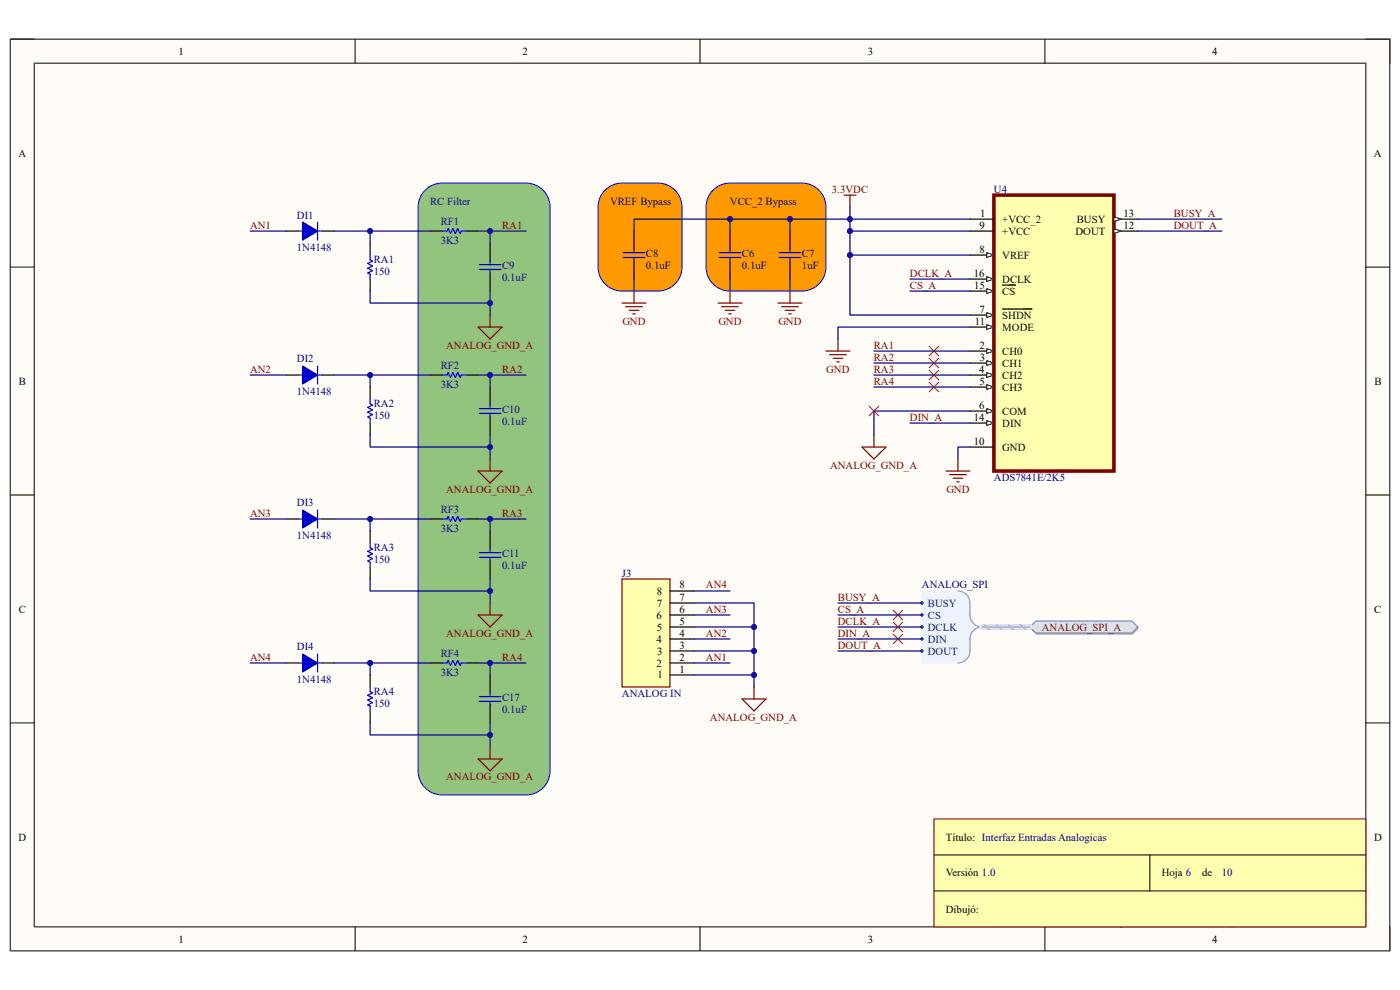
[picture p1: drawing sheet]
<svg xmlns="http://www.w3.org/2000/svg" width="297mm" height="210mm" viewBox="0 0 297 210" stroke-linecap="round" stroke-linejoin="round" font-family="sans-serif">
<path d="M2.2 8.3h292.7v193.4h-292.7z" fill-rule="evenodd" fill="#fffcf8"/>
<path d="M2.2 8.3h292.7v193.4h-292.7z" fill="none" stroke="#000" stroke-width=".21"/>
<path d="M7.3 13.4h282.5v183.2h-282.5z" fill-rule="evenodd" fill="#fffcf8"/>
<g fill="none" stroke="#000" stroke-width=".21">
<path d="M2.2 8.3h5.1M7.3 13.4h282.5v183.2h-282.5zM75.3 8.3v5.1M148.5 8.3v5.1M221.7 8.3v5.1M289.8 8.3h5.1v5.1M2.2 56.7h5.1M289.8 56.7h5.1M2.2 105h5.1M289.8 105h5.1M2.2 153.4h5.1M289.8 153.4h5.1"/>
<path d="M289.8 176.3h-89.1v20.3M75.3 196.6v5.1M148.5 196.6v5.1M200.7 183.9h89.1M200.7 191.5h89.1M200.7 194.1h89.1M213.4 183.9v7.6M221.7 196.6v5.1M251.6 191.5v5.1M264.3 183.9v7.6M294.9 196.6v5.1"/>
</g>
<path d="M89.9 40.7a5.1 5.1 0 0 1 3.9-1.9h17.8a5.1 5.1 0 0 1 5.1 5.1v119.6a5.1 5.1 0 0 1-5.1 5.1h-17.8a5.1 5.1 0 0 1-5.1-5.1v-119.6a5.1 5.1 0 0 1 1.2-3.2z" fill-rule="evenodd" fill="#93c47d"/>
<path d="M89.9 40.7a5.1 5.1 0 0 1 3.9-1.9h17.8a5.1 5.1 0 0 1 5.1 5.1v119.6a5.1 5.1 0 0 1-5.1 5.1h-17.8a5.1 5.1 0 0 1-5.1-5.1v-119.6a5.1 5.1 0 0 1 1.2-3.2z" fill="none" stroke="#00f" stroke-width=".21"/>
<path d="M128.1 40.7a5.1 5.1 0 0 1 3.9-1.9h7.6a5.1 5.1 0 0 1 5.1 5.1v12.8a5.1 5.1 0 0 1-5.1 5h-7.6a5.1 5.1 0 0 1-5.1-5v-12.8a5.1 5.1 0 0 1 1.2-3.2z" fill-rule="evenodd" fill="#f90"/>
<path d="M128.1 40.7a5.1 5.1 0 0 1 3.9-1.9h7.6a5.1 5.1 0 0 1 5.1 5.1v12.8a5.1 5.1 0 0 1-5.1 5h-7.6a5.1 5.1 0 0 1-5.1-5v-12.8a5.1 5.1 0 0 1 1.2-3.2z" fill="none" stroke="#00f" stroke-width=".21"/>
<path d="M151.6 40a5.1 5.1 0 0 1 3.3-1.2h15.2a5.1 5.1 0 0 1 5.1 5.1v12.8a5.1 5.1 0 0 1-5.1 5h-15.2a5.1 5.1 0 0 1-5.1-5v-12.8a5.1 5.1 0 0 1 1.8-3.9z" fill-rule="evenodd" fill="#f90"/>
<path d="M151.6 40a5.1 5.1 0 0 1 3.3-1.2h15.2a5.1 5.1 0 0 1 5.1 5.1v12.8a5.1 5.1 0 0 1-5.1 5h-15.2a5.1 5.1 0 0 1-5.1-5v-12.8a5.1 5.1 0 0 1 1.8-3.9z" fill="none" stroke="#00f" stroke-width=".21"/>
<path d="M198.1 173.7h91.7v22.9h-91.7z" fill-rule="evenodd" fill="#ffffb0"/>
<path d="M198.1 173.7h91.7v22.9h-91.7z" fill="none" stroke="#800000" stroke-width=".21"/>
<path d="M198.1 181.4h91.7M198.1 189h91.7M243.9 181.4v7.6" fill="none" stroke="#000" stroke-width=".21"/>
<path d="M104 51.6v3.8M104 57.9v3.8M134.5 49v3.8M134.5 55.4v3.8M154.9 49v3.8M154.9 55.4v3.8M167.6 49v3.8M167.6 55.4v3.8M104 82.1v3.8M104 88.5v3.8M104 112.6v3.9M104 119v3.8" fill="none" stroke="#000" stroke-width=".25"/>
<g fill="none" stroke="#00f" stroke-width=".25">
<path d="M101.7 57.2h4.6M101.7 56.1h4.6M104 55.4v.7M104 57.2v.7M132.2 54.6h4.6M132.2 53.6h4.6M134.5 52.8v.8M134.5 54.6v.8M152.6 54.6h4.6M152.6 53.6h4.6M154.9 52.8v.8M154.9 54.6v.8"/>
<path d="M165.3 54.6h4.6M165.3 53.6h4.6M167.6 52.8v.8M167.6 54.6v.8M101.7 87.7h4.6M101.7 86.7h4.6M104 85.9v.8M104 87.7v.8M101.7 118.2h4.6M101.7 117.2h4.6M104 116.5v.7M104 118.2v.8"/>
</g>
<g fill="none" stroke="#800000" stroke-width=".25">
<path d="M179 41.4h2.6M180.3 41.4v2.5M132 64.3h5.1M132.7 65.1h3.6M133.5 65.8h2M134.3 66.6h.5M134.5 61.7v2.6M152.3 64.3h5.1M153.1 65.1h3.5M153.8 65.8h2.1M154.6 66.6h.5M154.9 61.7v2.6"/>
<path d="M165.1 64.3h5M165.8 65.1h3.6M166.6 65.8h2M167.3 66.6h.6M167.6 61.7v2.6M175.2 74.5h5.1M176 75.2h3.6M176.8 76h2M177.5 76.8h.5M177.8 71.9v2.6M200.7 99.9h5.1M203.2 97.4v2.5"/>
<path d="M201.4 100.7h3.6M202.2 101.5h2M203 102.2h.5"/>
</g>
<path d="M197.1 73.5l2.1 2M197.1 76l2.1 2M197.1 78.5l2.1 2.1M199.2 73.5l-2.1 2M199.2 76l-2.1 2M199.2 78.5l-2.1 2.1M197.1 81.1l2.1 2M199.2 81.1l-2.1 2" fill="none" stroke="#f00" stroke-width=".21"/>
<path d="M210.9 41.4h25.4v58.5h-25.4z" fill-rule="evenodd" fill="#ffffb0"/>
<path d="M210.9 41.4h25.4v58.5h-25.4z" fill="none" stroke="#800000" stroke-width=".76"/>
<path d="M205.8 46.5h5.1M205.8 49h5.1M205.8 54.1h5.1" fill="none" stroke="#000" stroke-width=".25"/>
<path d="M209.3 53.6l1.6 .5-1.6 .5z" fill="#f8fcff"/>
<path d="M209.3 53.6l1.6 .5-1.6 .5z" fill="none" stroke="#000" stroke-width=".21"/>
<path d="M205.8 59.2h5.1" fill="none" stroke="#000" stroke-width=".25"/>
<path d="M209.3 58.7l1.6 .5-1.6 .5z" fill="#f8fcff"/>
<path d="M209.3 58.7l1.6 .5-1.6 .5z" fill="none" stroke="#000" stroke-width=".21"/>
<path d="M205.8 61.7h5.1" fill="none" stroke="#000" stroke-width=".25"/>
<path d="M209.3 61.2l1.6 .5-1.6 .6z" fill="#f8fcff"/>
<path d="M209.3 61.2l1.6 .5-1.6 .6z" fill="none" stroke="#000" stroke-width=".21"/>
<path d="M205.8 66.8h5.1M212.6 60.5h2.9" fill="none" stroke="#000" stroke-width=".25"/>
<path d="M209.3 66.3l1.6 .5-1.6 .6z" fill="#f8fcff"/>
<path d="M209.3 66.3l1.6 .5-1.6 .6z" fill="none" stroke="#000" stroke-width=".21"/>
<path d="M205.8 69.4h5.1M212.6 65.6h6.3" fill="none" stroke="#000" stroke-width=".25"/>
<path d="M209.3 68.9l1.6 .5-1.6 .5z" fill="#f8fcff"/>
<path d="M209.3 68.9l1.6 .5-1.6 .5z" fill="none" stroke="#000" stroke-width=".21"/>
<path d="M205.8 74.5h5.1" fill="none" stroke="#000" stroke-width=".25"/>
<path d="M209.3 74l1.6 .5-1.6 .5z" fill="#f8fcff"/>
<path d="M209.3 74l1.6 .5-1.6 .5z" fill="none" stroke="#000" stroke-width=".21"/>
<path d="M205.8 77h5.1" fill="none" stroke="#000" stroke-width=".25"/>
<path d="M209.3 76.5l1.6 .5-1.6 .5z" fill="#f8fcff"/>
<path d="M209.3 76.5l1.6 .5-1.6 .5z" fill="none" stroke="#000" stroke-width=".21"/>
<path d="M205.8 79.6h5.1" fill="none" stroke="#000" stroke-width=".25"/>
<path d="M209.3 79.1l1.6 .5-1.6 .5z" fill="#f8fcff"/>
<path d="M209.3 79.1l1.6 .5-1.6 .5z" fill="none" stroke="#000" stroke-width=".21"/>
<path d="M205.8 82.1h5.1" fill="none" stroke="#000" stroke-width=".25"/>
<path d="M209.3 81.6l1.6 .5-1.6 .5z" fill="#f8fcff"/>
<path d="M209.3 81.6l1.6 .5-1.6 .5z" fill="none" stroke="#000" stroke-width=".21"/>
<path d="M205.8 87.2h5.1" fill="none" stroke="#000" stroke-width=".25"/>
<path d="M209.3 86.7l1.6 .5-1.6 .5z" fill="#f8fcff"/>
<path d="M209.3 86.7l1.6 .5-1.6 .5z" fill="none" stroke="#000" stroke-width=".21"/>
<path d="M205.8 89.7h5.1" fill="none" stroke="#000" stroke-width=".25"/>
<path d="M209.3 89.2l1.6 .5-1.6 .6z" fill="#f8fcff"/>
<path d="M209.3 89.2l1.6 .5-1.6 .6z" fill="none" stroke="#000" stroke-width=".21"/>
<path d="M236.3 46.5h5.1M205.8 94.8h5.1" fill="none" stroke="#000" stroke-width=".25"/>
<path d="M236.3 46l1.5 .5-1.5 .5z" fill="#f8fcff"/>
<path d="M236.3 46l1.5 .5-1.5 .5z" fill="none" stroke="#000" stroke-width=".21"/>
<path d="M236.3 49h5.1" fill="none" stroke="#000" stroke-width=".25"/>
<path d="M236.3 48.5l1.5 .5-1.5 .5z" fill="#f8fcff"/>
<path d="M236.3 48.5l1.5 .5-1.5 .5z" fill="none" stroke="#000" stroke-width=".21"/>
<path d="M195.6 125.4h7.6l1.3 .3 1 .9 .3 1.3v3.2l.6 1.1 1.3 .8-1.3 .9-.6 1v3.2l-.3 1.3-1 .9-1.3 .3h-7.6z" fill-rule="evenodd" fill="#edf2fb"/>
<path d="M195.6 125.4h7.6l1.3 .3 1 .9 .3 1.3v3.2l.6 1.1 1.3 .8-1.3 .9-.6 1v3.2l-.3 1.3-1 .9-1.3 .3h-7.6z" fill="none" stroke="#edf2fb" stroke-width=".21"/>
<path d="M203.2 125.4a2.55 2.55 0 0 1 2.6 2.5v2.6a2.55 2.55 0 0 0 2.5 2.5 2.54 2.54 0 0 0-2.5 2.6v2.5a2.55 2.55 0 0 1-2.6 2.5" fill="none" stroke="#8f9ec9" stroke-width=".25"/>
<circle cx="195.6" cy="127.9" r=".25" fill="#003a70"/>
<circle cx="195.6" cy="127.9" r=".25" fill="none" stroke="#003a70" stroke-width=".21"/>
<circle cx="195.6" cy="130.5" r=".25" fill="#003a70"/>
<circle cx="195.6" cy="130.5" r=".25" fill="none" stroke="#003a70" stroke-width=".21"/>
<circle cx="195.6" cy="133" r=".25" fill="#003a70"/>
<circle cx="195.6" cy="133" r=".25" fill="none" stroke="#003a70" stroke-width=".21"/>
<circle cx="195.6" cy="135.6" r=".25" fill="#003a70"/>
<circle cx="195.6" cy="135.6" r=".25" fill="none" stroke="#003a70" stroke-width=".21"/>
<circle cx="195.6" cy="138.1" r=".25" fill="#003a70"/>
<circle cx="195.6" cy="138.1" r=".25" fill="none" stroke="#003a70" stroke-width=".21"/>
<path d="M219.9 132h20.4l1.2 1.3-1.2 1.2h-20.4l-1.3-1.2z" fill-rule="evenodd" fill="#bac0ca"/>
<path d="M219.9 132h20.4l1.2 1.3-1.2 1.2h-20.4l-1.3-1.2z" fill="none" stroke="#a6acb6" stroke-width=".21"/>
<path d="M218.5 133l1.3-1.3h20.3l1.3 1.3-1.3 1.3h-20.3z" fill-rule="evenodd" fill="#d5e4ff"/>
<path d="M218.5 133l1.3-1.3h20.3l1.3 1.3-1.3 1.3h-20.3z" fill="none" stroke="#71809b" stroke-width=".21"/>
<path d="M189.5 129.4l2 2.1M189.5 132l2 2M189.5 134.5l2 2.1M191.5 129.4l-2 2.1M191.5 132l-2 2M191.5 134.5l-2 2.1" fill="none" stroke="#f00" stroke-width=".21"/>
<path d="M91.2 49h2.6M98.9 49h2.5M91.2 79.6h2.6M98.9 79.6h2.5M104 143.2v3.8M104 149.5v3.9" fill="none" stroke="#000" stroke-width=".25"/>
<path d="M93.8 49h1l.3-.5 .5 1 .5-1 .5 1 .5-1 .5 1 .3-.5h1M93.8 79.6h1l.3-.5 .5 1 .5-1 .5 1 .5-1 .5 1 .3-.5h1M101.7 148.8h4.6M101.7 147.8h4.6M104 147v.8M104 148.8v.7" fill="none" stroke="#00f" stroke-width=".25"/>
<path d="M101.4 69.4h5.1l-2.5 2.5zM104 66.8v2.6M101.4 99.9h5.1l-2.5 2.6zM104 97.4v2.5M101.4 130.5h5.1l-2.5 2.5zM104 127.9v2.6M104 158.5v2.5M101.4 161h5.1l-2.5 2.5z" fill="none" stroke="#800000" stroke-width=".25"/>
<path d="M132 122.8h10.1v22.9h-10.1z" fill-rule="evenodd" fill="#ffffb0"/>
<path d="M182.9 94.8h5.1l-2.6 2.6zM185.4 92.3v2.5M132 122.8h10.1v22.9h-10.1zM157.4 148.3h5.1l-2.5 2.5zM160 145.7v2.6" fill="none" stroke="#800000" stroke-width=".25"/>
<g fill="none" stroke="#000" stroke-width=".25">
<path d="M60.7 49h2.5M68.3 49h2.6M78.5 51.6v2.5M78.5 59.2v2.5M78.5 82.1v2.5M78.5 89.7v2.6M78.5 112.6v2.6M91.2 110.1h2.6M98.9 110.1h2.5M78.5 120.3v2.5M142.1 138.1h5.1M142.1 135.6h5.1"/>
<path d="M142.1 133h5.1M142.1 130.5h5.1M142.1 127.9h5.1M142.1 125.4h5.1M78.5 143.2v2.5M78.5 150.8v2.6M91.2 140.6h2.6M98.9 140.6h2.5M142.1 143.2h5.1M142.1 140.6h5.1"/>
</g>
<path d="M184.4 86.2l2 2M186.4 86.2l-2 2" fill="none" stroke="#f00" stroke-width=".21"/>
<path d="M67.4 47.1v3.8M78.5 54.1v1l.5 .3-1 .5 1 .5-1 .5 1 .5-1 .5 .5 .3v1M78.5 84.6v1.1l.5 .2-1 .5 1 .5-1 .6 1 .5-1 .5 .5 .2v1M78.5 115.2v1l.5 .3-1 .5 1 .5-1 .5 1 .5-1 .5 .5 .3v1M93.8 110.1h1l.3-.5 .5 1 .5-1 .5 1 .5-1 .5 1 .3-.5h1M78.5 145.7v1l.5 .3-1 .5 1 .5-1 .5 1 .5-1 .5 .5 .3v1M93.8 140.6h1l.3-.5 .5 1 .5-1 .5 1 .5-1 .5 1 .3-.5h1" fill="none" stroke="#00f" stroke-width=".25"/>
<path d="M64.2 47.1l3.2 1.9-3.2 1.9z" fill="#00f"/>
<path d="M63.2 49h1M64.2 47.1l3.2 1.9-3.2 1.9zM67.4 49h.9M67.4 77.6v3.9" fill="none" stroke="#00f" stroke-width=".25"/>
<path d="M60.7 79.6h2.5M68.3 79.6h2.6" fill="none" stroke="#000" stroke-width=".25"/>
<path d="M64.2 77.6l3.2 2-3.2 1.9z" fill="#00f"/>
<path d="M63.2 79.6h1M64.2 77.6l3.2 2-3.2 1.9zM67.4 79.6h.9M67.4 108.2v3.8" fill="none" stroke="#00f" stroke-width=".25"/>
<path d="M60.7 110.1h2.6M68.3 110.1h2.6" fill="none" stroke="#000" stroke-width=".25"/>
<path d="M64.2 108.2l3.2 1.9-3.2 1.9z" fill="#00f"/>
<path d="M63.3 110.1h.9M64.2 108.2l3.2 1.9-3.2 1.9zM67.4 110.1h.9M67.4 138.7v3.8" fill="none" stroke="#00f" stroke-width=".25"/>
<path d="M60.7 140.6h2.6M68.3 140.6h2.6" fill="none" stroke="#000" stroke-width=".25"/>
<path d="M64.2 138.7l3.2 1.9-3.2 1.9z" fill="#00f"/>
<path d="M64.2 138.7l3.2 1.9-3.2 1.9zM63.3 140.6h.9M67.4 140.6h.9" fill="none" stroke="#00f" stroke-width=".25"/>
<path d="M134.5 59.2v2.5M154.9 59.2v2.5M167.6 59.2v2.5M180.3 54.1v12.7h25.5M185.4 79.6h20.4M185.4 77h20.4M185.4 74.5h20.4M205.8 69.4h-28v2.5M185.4 82.1h20.4M205.8 94.8h-2.6v2.6" fill="none" stroke="#000080" stroke-width=".25"/>
<circle cx="180.3" cy="54.1" r=".51" fill="#000080"/>
<circle cx="180.3" cy="54.1" r=".51" fill="none" stroke="#000080" stroke-width=".21"/>
<path d="M180.3 49h25.5" fill="none" stroke="#000080" stroke-width=".25"/>
<circle cx="180.3" cy="49" r=".51" fill="#000080"/>
<circle cx="180.3" cy="49" r=".51" fill="none" stroke="#000080" stroke-width=".21"/>
<path d="M154.9 46.5v2.5" fill="none" stroke="#000080" stroke-width=".25"/>
<circle cx="154.9" cy="46.5" r=".51" fill="#000080"/>
<circle cx="154.9" cy="46.5" r=".51" fill="none" stroke="#000080" stroke-width=".21"/>
<path d="M167.6 46.5v2.5" fill="none" stroke="#000080" stroke-width=".25"/>
<circle cx="167.6" cy="46.5" r=".51" fill="#000080"/>
<circle cx="167.6" cy="46.5" r=".51" fill="none" stroke="#000080" stroke-width=".21"/>
<path d="M180.3 43.9v2.6h25.5" fill="none" stroke="#000080" stroke-width=".25"/>
<circle cx="180.3" cy="46.5" r=".51" fill="#000080"/>
<circle cx="180.3" cy="46.5" r=".51" fill="none" stroke="#000080" stroke-width=".21"/>
<path d="M134.5 49v-2.5h45.8v7.6h25.5M193.1 59.2h12.7M241.4 46.5h17.8M241.4 49h17.8M193.1 61.7h12.7M193.1 89.7h12.7M177.8 127.9h17.8M177.8 130.5h17.8M177.8 135.6h17.8M177.8 138.1h17.8M177.8 133h17.8" fill="none" stroke="#000080" stroke-width=".25"/>
<circle cx="180.3" cy="54.1" r=".51" fill="#000080"/>
<circle cx="180.3" cy="54.1" r=".51" fill="none" stroke="#000080" stroke-width=".21"/>
<circle cx="180.3" cy="49" r=".51" fill="#000080"/>
<circle cx="180.3" cy="49" r=".51" fill="none" stroke="#000080" stroke-width=".21"/>
<circle cx="180.3" cy="46.5" r=".51" fill="#000080"/>
<circle cx="180.3" cy="46.5" r=".51" fill="none" stroke="#000080" stroke-width=".21"/>
<circle cx="167.6" cy="46.5" r=".51" fill="#000080"/>
<circle cx="167.6" cy="46.5" r=".51" fill="none" stroke="#000080" stroke-width=".21"/>
<circle cx="154.9" cy="46.5" r=".51" fill="#000080"/>
<circle cx="154.9" cy="46.5" r=".51" fill="none" stroke="#000080" stroke-width=".21"/>
<path d="M101.4 49h2.6v2.6" fill="none" stroke="#000080" stroke-width=".25"/>
<circle cx="104" cy="49" r=".51" fill="#000080"/>
<circle cx="104" cy="49" r=".51" fill="none" stroke="#000080" stroke-width=".21"/>
<path d="M101.4 79.6h2.6v2.5" fill="none" stroke="#000080" stroke-width=".25"/>
<circle cx="104" cy="79.6" r=".51" fill="#000080"/>
<circle cx="104" cy="79.6" r=".51" fill="none" stroke="#000080" stroke-width=".21"/>
<path d="M104 49h7.6" fill="none" stroke="#000080" stroke-width=".25"/>
<circle cx="104" cy="49" r=".51" fill="#000080"/>
<circle cx="104" cy="49" r=".51" fill="none" stroke="#000080" stroke-width=".21"/>
<path d="M70.9 49h20.3" fill="none" stroke="#000080" stroke-width=".25"/>
<circle cx="78.5" cy="49" r=".51" fill="#000080"/>
<circle cx="78.5" cy="49" r=".51" fill="none" stroke="#000080" stroke-width=".21"/>
<path d="M104 153.4v5.1" fill="none" stroke="#000080" stroke-width=".25"/>
<circle cx="104" cy="155.9" r=".51" fill="#000080"/>
<circle cx="104" cy="155.9" r=".51" fill="none" stroke="#000080" stroke-width=".21"/>
<path d="M104 122.8v5.1" fill="none" stroke="#000080" stroke-width=".25"/>
<circle cx="104" cy="125.4" r=".51" fill="#000080"/>
<circle cx="104" cy="125.4" r=".51" fill="none" stroke="#000080" stroke-width=".21"/>
<path d="M104 92.3v5.1" fill="none" stroke="#000080" stroke-width=".25"/>
<circle cx="104" cy="94.8" r=".51" fill="#000080"/>
<circle cx="104" cy="94.8" r=".51" fill="none" stroke="#000080" stroke-width=".21"/>
<path d="M104 61.7v5.1" fill="none" stroke="#000080" stroke-width=".25"/>
<circle cx="104" cy="64.3" r=".51" fill="#000080"/>
<circle cx="104" cy="64.3" r=".51" fill="none" stroke="#000080" stroke-width=".21"/>
<path d="M104 79.6h7.6" fill="none" stroke="#000080" stroke-width=".25"/>
<circle cx="104" cy="79.6" r=".51" fill="#000080"/>
<circle cx="104" cy="79.6" r=".51" fill="none" stroke="#000080" stroke-width=".21"/>
<path d="M53.1 49h7.6M53.1 79.6h7.6M147.2 125.4h7.7M147.2 130.5h7.7M147.2 135.6h7.7M147.2 133h12.8M147.2 140.6h7.7" fill="none" stroke="#000080" stroke-width=".25"/>
<circle cx="160" cy="133" r=".51" fill="#000080"/>
<circle cx="160" cy="133" r=".51" fill="none" stroke="#000080" stroke-width=".21"/>
<path d="M147.2 127.9h12.8v17.8" fill="none" stroke="#000080" stroke-width=".25"/>
<circle cx="160" cy="143.2" r=".51" fill="#000080"/>
<circle cx="160" cy="143.2" r=".51" fill="none" stroke="#000080" stroke-width=".21"/>
<circle cx="160" cy="138.1" r=".51" fill="#000080"/>
<circle cx="160" cy="138.1" r=".51" fill="none" stroke="#000080" stroke-width=".21"/>
<circle cx="160" cy="133" r=".51" fill="#000080"/>
<circle cx="160" cy="133" r=".51" fill="none" stroke="#000080" stroke-width=".21"/>
<path d="M147.2 138.1h12.8" fill="none" stroke="#000080" stroke-width=".25"/>
<circle cx="160" cy="138.1" r=".51" fill="#000080"/>
<circle cx="160" cy="138.1" r=".51" fill="none" stroke="#000080" stroke-width=".21"/>
<path d="M147.2 143.2h12.8" fill="none" stroke="#000080" stroke-width=".25"/>
<circle cx="160" cy="143.2" r=".51" fill="#000080"/>
<circle cx="160" cy="143.2" r=".51" fill="none" stroke="#000080" stroke-width=".21"/>
<path d="M78.5 49v2.6M205.8 87.2h-20.4v5.1" fill="none" stroke="#000080" stroke-width=".25"/>
<circle cx="78.5" cy="49" r=".51" fill="#000080"/>
<circle cx="78.5" cy="49" r=".51" fill="none" stroke="#000080" stroke-width=".21"/>
<path d="M78.5 61.7v2.6h25.5" fill="none" stroke="#000080" stroke-width=".25"/>
<circle cx="104" cy="64.3" r=".51" fill="#000080"/>
<circle cx="104" cy="64.3" r=".51" fill="none" stroke="#000080" stroke-width=".21"/>
<path d="M78.5 79.6v2.5" fill="none" stroke="#000080" stroke-width=".25"/>
<circle cx="78.5" cy="79.6" r=".51" fill="#000080"/>
<circle cx="78.5" cy="79.6" r=".51" fill="none" stroke="#000080" stroke-width=".21"/>
<path d="M78.5 92.3v2.5h25.5" fill="none" stroke="#000080" stroke-width=".25"/>
<circle cx="104" cy="94.8" r=".51" fill="#000080"/>
<circle cx="104" cy="94.8" r=".51" fill="none" stroke="#000080" stroke-width=".21"/>
<path d="M78.5 122.8v2.6h25.5" fill="none" stroke="#000080" stroke-width=".25"/>
<circle cx="104" cy="125.4" r=".51" fill="#000080"/>
<circle cx="104" cy="125.4" r=".51" fill="none" stroke="#000080" stroke-width=".21"/>
<path d="M78.5 153.4v2.5h25.5" fill="none" stroke="#000080" stroke-width=".25"/>
<circle cx="104" cy="155.9" r=".51" fill="#000080"/>
<circle cx="104" cy="155.9" r=".51" fill="none" stroke="#000080" stroke-width=".21"/>
<path d="M70.9 140.6h7.6v2.6" fill="none" stroke="#000080" stroke-width=".25"/>
<circle cx="78.5" cy="140.6" r=".51" fill="#000080"/>
<circle cx="78.5" cy="140.6" r=".51" fill="none" stroke="#000080" stroke-width=".21"/>
<path d="M70.9 110.1h7.6" fill="none" stroke="#000080" stroke-width=".25"/>
<circle cx="78.5" cy="110.1" r=".51" fill="#000080"/>
<circle cx="78.5" cy="110.1" r=".51" fill="none" stroke="#000080" stroke-width=".21"/>
<path d="M53.1 110.1h7.6M53.1 140.6h7.6M111.6 140.6h-7.6v2.6" fill="none" stroke="#000080" stroke-width=".25"/>
<circle cx="104" cy="140.6" r=".51" fill="#000080"/>
<circle cx="104" cy="140.6" r=".51" fill="none" stroke="#000080" stroke-width=".21"/>
<path d="M101.4 140.6h2.6" fill="none" stroke="#000080" stroke-width=".25"/>
<circle cx="104" cy="140.6" r=".51" fill="#000080"/>
<circle cx="104" cy="140.6" r=".51" fill="none" stroke="#000080" stroke-width=".21"/>
<path d="M111.6 110.1h-7.6v2.5" fill="none" stroke="#000080" stroke-width=".25"/>
<circle cx="104" cy="110.1" r=".51" fill="#000080"/>
<circle cx="104" cy="110.1" r=".51" fill="none" stroke="#000080" stroke-width=".21"/>
<path d="M101.4 110.1h2.6" fill="none" stroke="#000080" stroke-width=".25"/>
<circle cx="104" cy="110.1" r=".51" fill="#000080"/>
<circle cx="104" cy="110.1" r=".51" fill="none" stroke="#000080" stroke-width=".21"/>
<path d="M91.2 110.1h-12.7v2.5" fill="none" stroke="#000080" stroke-width=".25"/>
<circle cx="78.5" cy="110.1" r=".51" fill="#000080"/>
<circle cx="78.5" cy="110.1" r=".51" fill="none" stroke="#000080" stroke-width=".21"/>
<path d="M78.5 140.6h12.7" fill="none" stroke="#000080" stroke-width=".25"/>
<circle cx="78.5" cy="140.6" r=".51" fill="#000080"/>
<circle cx="78.5" cy="140.6" r=".51" fill="none" stroke="#000080" stroke-width=".21"/>
<path d="M70.9 79.6h20.3" fill="none" stroke="#000080" stroke-width=".25"/>
<circle cx="78.5" cy="79.6" r=".51" fill="#000080"/>
<circle cx="78.5" cy="79.6" r=".51" fill="none" stroke="#000080" stroke-width=".21"/>
<path d="M208.3 133h10.2" fill="none" stroke="#cbdaff" stroke-width="1.3"/>
<path d="M208.8 132.6l1 .9M211.4 132.6l1 .9M213.9 132.6l1 .9M216.5 132.6l1 .9" fill="none" stroke="#adbce7" stroke-width=".38"/>
<path d="M208.3 133h10.2" fill="none" stroke="#adbce7" stroke-width=".25"/>
<g font-size="2.3">
<text x="37.9" y="11.6">1</text>
<text x="110.9" y="11.6">2</text>
<text x="184.1" y="11.6">3</text>
<text x="257.2" y="11.6">4</text>
<text x="3.9" y="33.2">A</text>
<text x="291.5" y="33.2">A</text>
<text x="207.9" y="46">1</text>
<text x="212.6" y="47.2">+VCC_2</text>
<text x="228.4" y="47.2">BUSY</text>
<text x="238.3" y="46">13</text>
<text x="207.8" y="48.5">9</text>
<text x="207.8" y="53.6">8</text>
<text x="212.6" y="49.8">+VCC</text>
<text x="228.2" y="49.8">DOUT</text>
<text x="238.3" y="48.5">12</text>
<text x="206.6" y="58.7">16</text>
<text x="212.6" y="54.9">VREF</text>
<text x="212.6" y="59.9">DCLK</text>
<text x="206.7" y="61.3">15</text>
<text x="212.6" y="62.5">CS</text>
<text x="206.8" y="68.9">11</text>
<text x="207.8" y="66.3">7</text>
<text x="212.6" y="67.6">SHDN</text>
<text x="212.6" y="70.1">MODE</text>
<text x="207.8" y="74">2</text>
<text x="207.9" y="76.5">3</text>
<text x="212.6" y="75.2">CH0</text>
<text x="212.6" y="77.8">CH1</text>
<text x="4" y="81.6">B</text>
<text x="207.7" y="79">4</text>
<text x="207.8" y="81.6">5</text>
<text x="212.6" y="80.3">CH2</text>
<text x="212.6" y="82.9">CH3</text>
<text x="291.6" y="81.6">B</text>
<text x="206.6" y="89.2">14</text>
<text x="207.7" y="86.7">6</text>
<text x="212.6" y="88">COM</text>
<text x="206.6" y="94.3">10</text>
<text x="212.6" y="90.5">DIN</text>
<text x="212.6" y="95.6">GND</text>
<text x="144.2" y="124.8">8</text>
<text x="4" y="130">C</text>
<text x="139.3" y="131.2">6</text>
<text x="139.3" y="128.7">7</text>
<text x="139.3" y="126.2">8</text>
<text x="144.2" y="130">6</text>
<text x="144.2" y="127.4">7</text>
<text x="291.5" y="130">C</text>
<text x="139.3" y="136.3">4</text>
<text x="139.4" y="133.8">5</text>
<text x="144.2" y="137.6">3</text>
<text x="144.2" y="135">4</text>
<text x="144.2" y="132.5">5</text>
<text x="139.3" y="141.4">2</text>
<text x="139.4" y="138.9">3</text>
<text x="139.5" y="143.9">1</text>
<text x="144.2" y="142.7">1</text>
<text x="144.2" y="140.1">2</text>
<text x="3.9" y="178.3">D</text>
<text x="200.7" y="178.3">Título: Interfaz Entradas Analogicas</text>
<text x="201.9" y="178.3">Title</text>
<text x="291.5" y="178.3">D</text>
<text x="200.7" y="185.9">Versión 1.0</text>
<text x="201.9" y="185.9">Size</text>
<text x="246.5" y="185.9">Hoja 6</text>
<text x="255" y="185.9">de</text>
<text x="203.2" y="189.7">A4</text>
<text x="200.7" y="193.6">Dibujó:</text>
<text x="201.9" y="193.6">Date:</text>
<text x="201.9" y="196.1">File:</text>
<text x="213.4" y="196.1">C:\Users\..\EntradasAnalogicas.SchDoc</text>
<text x="252.9" y="196.1">Drawn By:</text>
<text x="37.9" y="199.9">1</text>
<text x="110.9" y="199.9">2</text>
<text x="184.1" y="199.9">3</text>
<text x="257.2" y="199.9">4</text>
</g>
<g font-size="2.3" fill="#800000">
<text x="176.5" y="40.9">3.3VDC</text>
<text x="249" y="46">BUSY_A</text>
<text x="53" y="48.5">AN1</text>
<text x="106.5" y="48.5">RA1</text>
<text x="249" y="48.5">DOUT_A</text>
<text x="193" y="58.7">DCLK_A</text>
<text x="193" y="61.3">CS_A</text>
<text x="132" y="68.9">GND</text>
<text x="152.4" y="68.9">GND</text>
<text x="165.1" y="68.9">GND</text>
<text x="94.7" y="74">ANALOG_GND_A</text>
<text x="185.4" y="74">RA1</text>
<text x="185.4" y="76.5">RA2</text>
<text x="53" y="79">AN2</text>
<text x="106.5" y="79">RA2</text>
<text x="175.3" y="79">GND</text>
<text x="185.4" y="79">RA3</text>
<text x="185.4" y="81.6">RA4</text>
<text x="193" y="89.2">DIN_A</text>
<text x="176.1" y="99.4">ANALOG_GND_A</text>
<text x="94.7" y="104.5">ANALOG_GND_A</text>
<text x="200.8" y="104.5">GND</text>
<text x="53" y="109.6">AN3</text>
<text x="106.5" y="109.6">RA3</text>
<text x="149.8" y="124.8">AN4</text>
<text x="149.8" y="130">AN3</text>
<text x="177.8" y="127.4">BUSY_A</text>
<text x="177.8" y="130">CS_A</text>
<text x="94.7" y="135">ANALOG_GND_A</text>
<text x="149.8" y="135">AN2</text>
<text x="177.8" y="132.5">DCLK_A</text>
<text x="177.8" y="137.6">DOUT_A</text>
<text x="177.8" y="135">DIN_A</text>
<text x="221" y="133.8">ANALOG_SPI_A</text>
<text x="53" y="140.1">AN4</text>
<text x="106.5" y="140.1">RA4</text>
<text x="149.8" y="140.1">AN1</text>
<text x="150.6" y="152.9">ANALOG_GND_A</text>
<text x="94.7" y="165.6">ANALOG_GND_A</text>
</g>
<g font-size="2.3" fill="#000080">
<text x="210.9" y="40.9">U4</text>
<text x="63" y="46.4">DI1</text>
<text x="91.2" y="43.4">RC Filter</text>
<text x="93.5" y="47.8">RF1</text>
<text x="129.4" y="43.4">VREF Bypass</text>
<text x="154.9" y="43.4">VCC_2 Bypass</text>
<text x="63" y="53.2">1N4148</text>
<text x="93.5" y="51.8">3K3</text>
<text x="79.3" y="55.9">RA1</text>
<text x="79.3" y="58.4">150</text>
<text x="106.5" y="57.1">C9</text>
<text x="106.5" y="59.7">0.1uF</text>
<text x="137" y="54.6">C8</text>
<text x="137" y="57.1">0.1uF</text>
<text x="157.4" y="54.6">C6</text>
<text x="157.4" y="57.1">0.1uF</text>
<text x="170.1" y="54.6">C7</text>
<text x="170.1" y="57.1">1uF</text>
<text x="63" y="76.9">DI2</text>
<text x="63" y="83.8">1N4148</text>
<text x="93.5" y="78.3">RF2</text>
<text x="93.5" y="82.4">3K3</text>
<text x="79.3" y="86.4">RA2</text>
<text x="79.3" y="89">150</text>
<text x="106.5" y="87.7">C10</text>
<text x="106.5" y="90.3">0.1uF</text>
<text x="210.9" y="101.9">ADS7841E/2K5</text>
<text x="63" y="107.4">DI3</text>
<text x="93.5" y="108.8">RF3</text>
<text x="93.5" y="112.9">3K3</text>
<text x="63" y="114.3">1N4148</text>
<text x="79.3" y="117">RA3</text>
<text x="79.3" y="119.5">150</text>
<text x="106.5" y="118.2">C11</text>
<text x="106.5" y="120.8">0.1uF</text>
<text x="132" y="122.3">J3</text>
<text x="195.6" y="124.8">ANALOG_SPI</text>
<text x="63" y="138">DI4</text>
<text x="93.5" y="139.4">RF4</text>
<text x="93.5" y="143.4">3K3</text>
<text x="63" y="144.8">1N4148</text>
<text x="79.3" y="147.5">RA4</text>
<text x="106.5" y="148.8">C17</text>
<text x="132" y="147.8">ANALOG IN</text>
<text x="79.3" y="150.1">150</text>
<text x="106.5" y="151.3">0.1uF</text>
<text x="259.2" y="185.9">10</text>
</g>
<g font-size="2.3" fill="#003a70">
<text x="196.8" y="128.7">BUSY</text>
<text x="196.8" y="131.2">CS</text>
<text x="196.8" y="133.8">DCLK</text>
<text x="196.8" y="136.3">DIN</text>
<text x="196.8" y="138.9">DOUT</text>
</g>
</svg>
